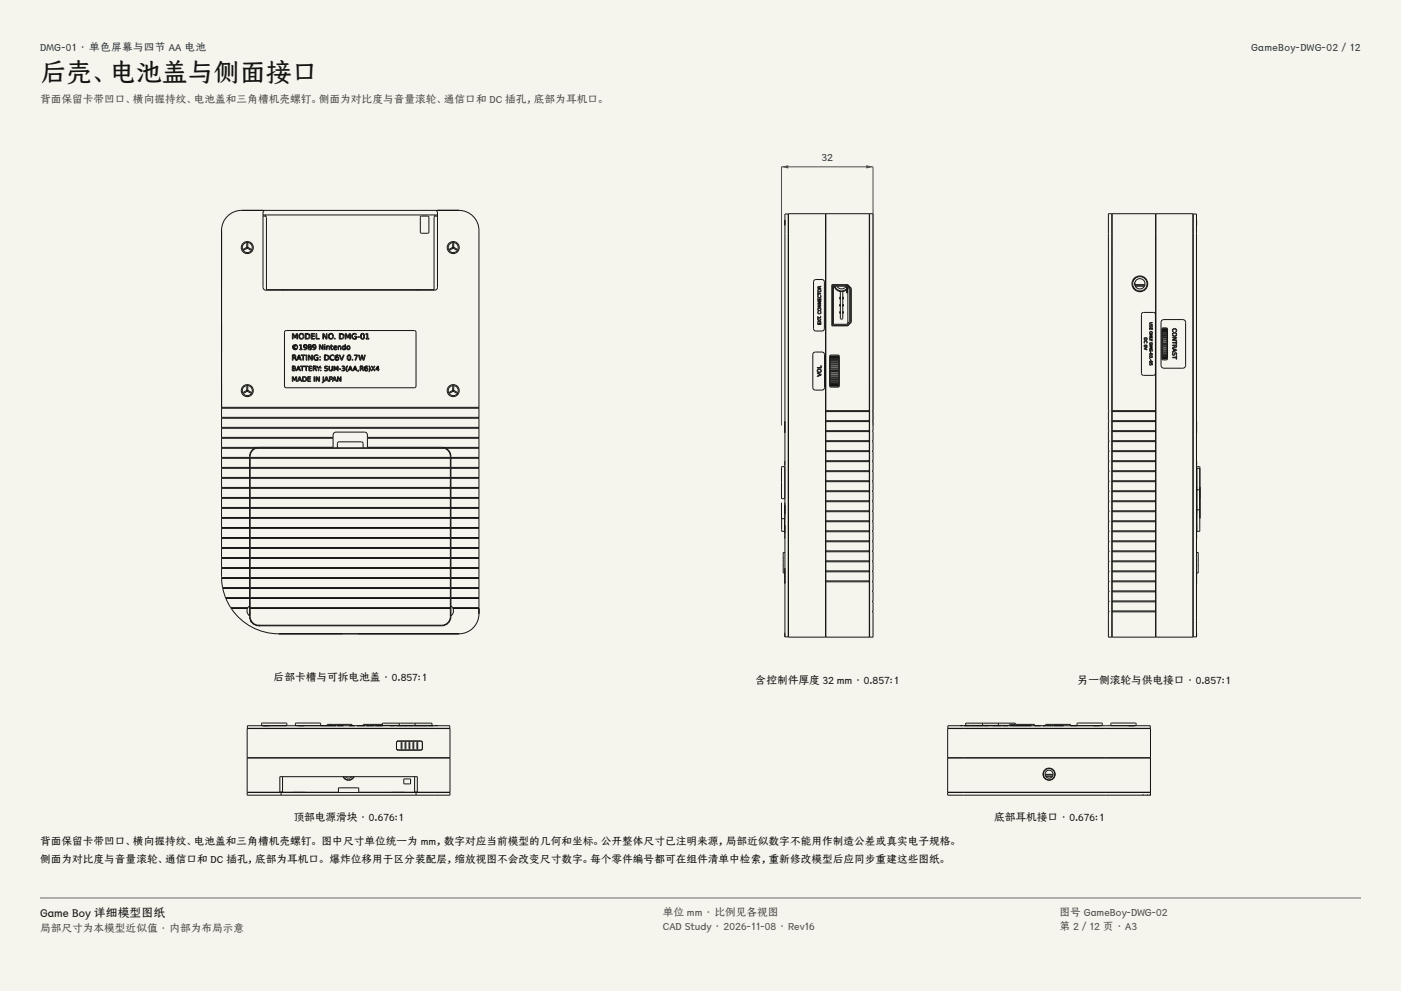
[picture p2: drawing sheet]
<svg xmlns="http://www.w3.org/2000/svg" width="420mm" height="297mm" viewBox="0 0 420 297" stroke-linecap="round" stroke-linejoin="round" font-family="sans-serif">
<g fill="#f5f4ed">
<path d="M0 0h420v297h-420z"/>
<path d="M12 12h396v275h-396z"/>
</g>
<g fill="none" stroke="#141413" stroke-width=".3">
<path d="M74 74.3v-1.4h.3v1.4M74 74.3h.3M74 74.3h.1M74.1 74l-1.2 .7 .2 .3 1.2-.7M74.1 74l.2 .3M74.1 74l-.1 .3M74.1 74l1.2 .7-.1 .3-1.2-.7M74.1 74h.1M74.3 74.3h.1M78.8 64.8h.9l.2 .4v21.8M78.8 64.4h52.4M79.3 63.1l-.5 .7v22.3a.86 .86 0 0 0 .9 .9h50.6a.86 .86 0 0 0 .9-.9v-22.3l-.5-.7"/>
<path d="M79.6 64.4v.4M126.2 64.8h2l.3 .1 .1 4.7-.2 .3h-2l-.3-.2-.1-4.6zM130.4 64.4v.4M131.2 64.8h-.9l-.2 .4v21.8M135.7 74.3v-1.4h.3v1.4M135.7 74.3h.3M135.7 74.3h.1M135.9 74l-1.2 .7 .1 .3 1.2-.7M135.9 74l.1 .3M135.9 74l-.2 .3M135.9 74l1.2 .7-.2 .3-1.2-.7M135.9 74h.1"/>
<path d="M136 74.3h.1M235.3 65.9h.1M235.3 67.5h.1M235.3 65.9v1.6M236.4 64.1h11.1v126.8h-11.1zM247.6 64.1h13v126.8h-13zM260.6 74.5h.1M260.6 75.9h.1M79.9 86.7h50.2M84.7 86.8v.2M84.9 86.8v.2M85.5 99.1h39l.2 .5v16.4l-.5 .2-38.7-.1-.2-.4v-16.1z"/>
<path d="M87.7 99.9h.3l.4 1.2 .5-1.2h.3v1.7h-.2v-1.5l-.5 1.2h-.2l-.4-1.2v1.5h-.2zM91.5 99.9a.96 .96 0 0 1 1.4 .9 .96 .96 0 0 1-1.4 .8zM93.3 99.9h1v.2h-.8v.5h.8v.2h-.8v.6h.9v.2h-1.1zM94.7 99.9h.3v1.5h.8v.2h-1.1zM96.8 99.9h.3l.7 1.5v-1.5h.2v1.7h-.3l-.7-1.4v1.4h-.2zM101.7 99.9a.96 .96 0 0 1 1.4 .9 .96 .96 0 0 1-1.4 .8zM103.5 99.9h.3l.5 1.2 .4-1.2h.3v1.7h-.2v-1.5l-.4 1.2h-.2l-.5-1.2v1.5h-.2zM125.1 86.8v.2M125.3 86.8v.2M244.1 84l.5-.2h1.9l.4 .2 .2 .5v14l-.2 .5-.4 .2h-2.2l-.4-.7v-14zM245.1 87.6l.2 .4 .8 .1h-.8l-.2 .4zM245.1 89.5l.2 .5h.2v-.5l.2 .5h.3l.1-.5v.6h-1z"/>
<path d="M245.1 90.3h1l-.8 .7 .8 .1h-1l.9-.6zM245.1 91.3h1l-.8 .6 .8 .2h-1l.9-.6zM245.1 94.9l.2 .3h.8l-.8 .1-.2 .4 .5 .3 .5-.3-.4 .4 .4 .4-.5-.3-.5 .3 .4-.4-.4-.3zM245.1 96.6l.2 .5h.2v-.4l.2 .4h.3l.1-.5v.7h-1zM245.2 85.9l.5 .1 .4-.3-.4 .5 .4 .3h-1zM245.2 93.3h.2a.38 .38 0 0 0 0 .5 .38 .38 0 0 0 .5 0 .38 .38 0 0 0 0-.5 .49 .49 0 0 1 0 .7 .49 .49 0 0 1-.7 0 .49 .49 0 0 1 0-.7zM245.2 88.5h.2a.38 .38 0 0 0 0 .6 .38 .38 0 0 0 .5 0 .38 .38 0 0 0 0-.6 .49 .49 0 0 1 0 .7 .49 .49 0 0 1-.7 0 .49 .49 0 0 1 0-.7zM245.3 86h.3v.3h-.3zM245.9 94.7l.2 .2zM249.4 85.3h4.7l1.1 1.1v10.2l-1.1 1.1h-4.7zM249.5 85.5h4.5l1 1v10l-1 1h-4.5zM249.8 85.8h4.1l.8 .8v9.7l-.8 .9h-4.1z"/>
<path d="M249.9 85.3l.1 .2M250 85.8l.8 1.1 1.2 .5M250.2 85.3v.2M250.3 85.8a2.14 2.14 0 0 0 3.5 .8M250.8 85.3v.2M250.9 85.8a1.54 1.54 0 0 0 2.7 0M251.8 89.1v.5M251.8 91.3v.4M251.8 93.4v.5M251.8 93.9h.1M251.8 93.4h.1M251.8 91.7h.1"/>
<path d="M251.8 91.3h.1M251.8 89.6h.1M251.8 89.1h.1M252 87.4l.7 .1-.2 8.1-.6-.1zM252.7 93.4l.1 .5zM252.7 91.3l.1 .4zM252.7 89.1l.1 .5zM253.8 86.9l-1.2 .5M253.8 85.3v.1M253.8 85.8v2h.3v-1.8M254.1 86.2l.1-.1v10.8M254.1 85.3v.3"/>
<path d="M254.2 86.5l-.1 .1M254.2 85.4v.3M254.2 97.3v.3M74 117.2v-1.4h.3v1.4M74 117.2h.3M74 117.2h.1M74.1 116.9l-1.2 .7 .2 .2 1.2-.6M74.1 116.9h.1M74.1 116.9l.2 .3M74.1 116.9l-.1 .3M74.1 116.9l1.2 .7-.1 .2-1.2-.6M74.3 117.2h.1"/>
<path d="M87.6 109.7h.5a.35 .35 0 0 1 .5 .2 .35 .35 0 0 1-.3 .5 .41 .41 0 0 1 .3 .5 .41 .41 0 0 1-.5 .3h-.5zM87.6 112.9h.3l.4 1 .4-1h.2v1.4h-.1v-1.2l-.4 .9h-.2l-.4-.9v1.2h-.2zM87.6 106.4h.5a.45 .45 0 0 1 .6 .3 .45 .45 0 0 1-.3 .5l.5 .8 .6-1.6h.3l.6 1.6h-.3l-.1-.4h-.7l-.2 .4h-.4l-.6-.7h-.2v.7h-.3zM87.8 110.5h.3a.27 .27 0 0 1 .3 .2 .27 .27 0 0 1-.3 .3h-.3zM87.8 109.9h.3a.23 .23 0 0 1 .3 .2 .23 .23 0 0 1-.3 .2h-.3zM87.9 106.5h.2a.29 .29 0 0 1 .3 .3 .29 .29 0 0 1-.3 .3h-.2zM88.1 103.7l.5-.1 .2 .2a.36 .36 0 0 0-.5 0 .36 .36 0 0 0 0 .5 .36 .36 0 0 0 .5 0 .45 .45 0 0 1-.7 .1 .45 .45 0 0 1 0-.7zM89.4 109.7h.2l.5 1.5h-.2l-.1-.4h-.7l-.1 .4h-.2zM89.5 109.9l.2 .7h-.5zM89.6 106.6l.3 .8h-.6zM89.7 112.9h.2l.6 1.4h-.2l-.2-.3h-.6l-.1 .3h-.2zM89.8 103.4l.5-.1v1.3h.4v.2h-.9v-.2h.3v-1.1h-.3z"/>
<path d="M89.8 113.1l.3 .7h-.5zM90 109.7h2.4v.2h-.5v1.3h-.2v-1.3h-1v1.3h-.2v-1.3h-.5zM90.2 106.4h1.4v.2h-.6v1.4h-.2v-1.4h-.6zM90.7 112.9a.83 .83 0 0 1 1.2 .7 .83 .83 0 0 1-1.2 .7zM90.9 113a.6 .6 0 0 1 .8 .6 .6 .6 0 0 1-.8 .6zM91.1 103.4a.74 .74 0 0 1 1 .6 .74 .74 0 0 1-.8 .8h-.2l.1-.2a.47 .47 0 0 0 .5 0 .47 .47 0 0 0 .1-.5 .5 .5 0 0 1-.7 0 .5 .5 0 0 1 0-.7zM91.7 100.1a.7 .7 0 0 1 1 .7 .7 .7 0 0 1-1 .6zM91.8 106.4h.2v1.6h-.2zM92.2 112.9h.9v.1h-.7v.5h.7v.1h-.7v.6h.8v.1h-1zM92.4 106.4h.3l.7 1.3v-1.3h.3v1.6h-.3l-.8-1.4v1.4h-.2zM92.5 103.4a.45 .45 0 0 1 .7-.1 .45 .45 0 0 1-.1 .7 .45 .45 0 0 1 .1 .7 .45 .45 0 0 1-.7 0 .45 .45 0 0 1 .1-.7l-.2-.2zM92.6 109.7h.9v.2h-.7v.4h.7v.2h-.7v.5h.7v.2h-.9z"/>
<path d="M93.8 103.4a.74 .74 0 0 1 .9 .6 .74 .74 0 0 1-.7 .8h-.2v-.2a.47 .47 0 0 0 .5 0 .47 .47 0 0 0 .2-.5 .5 .5 0 0 1-.7 0 .5 .5 0 0 1 0-.7zM93.8 109.7h.5a.41 .41 0 0 1 .5 .3 .41 .41 0 0 1-.3 .5l.5 .7-.8-.7h-.2v.7h-.2zM94 109.9h.3a.26 .26 0 0 1 .3 .2 .26 .26 0 0 1-.3 .3h-.3zM94.1 112.9h.2v1.4h-.2zM94.2 106.6a.68 .68 0 0 1 1.2 .1 .66 .66 0 0 0-.9 0 .66 .66 0 0 0-.2 .8 .66 .66 0 0 0 .9 .3v-.5h-.4v-.2h.6v.7a.87 .87 0 0 1-1.2 0 .87 .87 0 0 1 0-1.2zM94.7 112.9h.3l.6 1.2v-1.2h.2v1.4h-.3l-.6-1.2v1.2h-.2zM94.9 109.7l.6 .6 .6-.6-.5 .8v.7h-.2v-.7zM95.7 103.3h.3l.7 1.3v-1.3h.2v1.5h-.3l-.7-1.3v1.3h-.2zM95.8 107.7h.3v.3h-.3zM95.8 106.8h.3v.3h-.3zM96.1 110.1h.2v.3h-.2zM96.1 110.9h.2v.3h-.2z"/>
<path d="M96.8 112.9h.2v1.5l-.5 .3 .3-.3zM97.2 106.4a.92 .92 0 0 1 1.4 .8 .92 .92 0 0 1-1.4 .8zM97.3 103.7h.2v1.1h-.2zM97.3 103.2l.2 .3zM97.4 109.8h.8v.1h-.2a.3 .3 0 0 0-.4-.1 .3 .3 0 0 0-.1 .4 .56 .56 0 0 1 .7 .3 .56 .56 0 0 1-.2 .7 .56 .56 0 0 1-.7-.1l.1-.2a.33 .33 0 0 0 .5 .1 .33 .33 0 0 0-.1-.5l-.5-.3zM97.5 106.5a.67 .67 0 0 1 .9 .7 .67 .67 0 0 1-.9 .6zM97.8 112.9h.2l.5 1.4h-.2l-.1-.3h-.7l-.1 .3h-.2zM97.9 113.1l.2 .7h-.5zM97.9 103.7l.2 .1a.42 .42 0 0 1 .5-.1 .42 .42 0 0 1 .2 .4v.7h-.2v-.7a.3 .3 0 0 0-.3-.3 .3 .3 0 0 0-.2 .4v.6h-.2zM98.6 109.7h.2v.9a.37 .37 0 0 0 .3 .4 .37 .37 0 0 0 .4-.4v-.9h.2v.9a.56 .56 0 0 1-.6 .6 .56 .56 0 0 1-.5-.6zM98.7 112.9h.5a.47 .47 0 0 1 .5 .6 .47 .47 0 0 1-.8 .2v.6h-.2zM98.9 113h.3a.27 .27 0 0 1 .3 .3 .27 .27 0 0 1-.3 .3h-.3z"/>
<path d="M99.1 106.6a.62 .62 0 0 1 1.1 .1 .63 .63 0 0 0-.9 0 .63 .63 0 0 0 0 .9 .63 .63 0 0 0 .9 0 .77 .77 0 0 1-1.2 .1 .77 .77 0 0 1 .1-1.1zM99.2 103.3h.2v.4h.4l-.4 .1v.7l.4 .3-.6-.2zM100.1 109.7h.3l.3 1 .4-1h.3v1.5h-.2v-1.3l-.4 1h-.2l-.3-1v1.3h-.2zM100.1 103.8a.53 .53 0 0 1 .6-.1 .53 .53 0 0 1 .3 .6h-.9a.51 .51 0 0 0 .9 .3 .59 .59 0 0 1-.9 .1 .59 .59 0 0 1 0-.9zM100.2 112.9h.2l.6 1.4h-.2l-.2-.3h-.6l-.2 .3h-.2zM100.3 101.3h.2v.3h-.2zM100.3 103.9l.3-.1 .2 .3h-.7zM100.3 113.1l.3 .7h-.6zM100.6 106.6a.45 .45 0 0 1 .4-.3 .45 .45 0 0 1 .4 .3 .49 .49 0 0 0-.6 0 .49 .49 0 0 0-.2 .5 .56 .56 0 0 1 .9 .3 .56 .56 0 0 1-.5 .7 .56 .56 0 0 1-.6-.7zM101.2 112.9h.2l.7 1.2v-1.2h.2v1.4h-.3l-.6-1.2v1.2h-.2zM101.3 103.7l.2 .1a.42 .42 0 0 1 .5-.1 .42 .42 0 0 1 .3 .4v.7h-.2v-.7a.3 .3 0 0 0-.3-.3 .3 .3 0 0 0-.3 .4v.6h-.2zM101.7 110.5h.5v.2h-.5z"/>
<path d="M101.7 106.4h.2l.5 1.3 .5-1.3h.3l-.6 1.6h-.3zM101.9 100.1a.7 .7 0 0 1 1 .7 .7 .7 0 0 1-1 .6zM102.5 109.7h.1a.42 .42 0 0 1 .6 .1 .42 .42 0 0 1-.1 .6 .45 .45 0 0 1 .1 .7 .45 .45 0 0 1-.7-.2v.1a.35 .35 0 0 0 .6 0 .35 .35 0 0 0-.1-.5h-.3l.2-.2a.24 .24 0 0 0 .3-.2 .24 .24 0 0 0-.3-.3l-.4 .1zM102.7 103.8l.3-.2 .4 .2v-.6h.2v1.6l-.2-.2a.55 .55 0 0 1-.8 0 .55 .55 0 0 1 .1-.8zM104 109.6h.2l-.3 1.1 .3 .7-.5-.7zM104.3 106.4a.75 .75 0 0 1 .9 .8 .75 .75 0 0 1-.9 .7 1.21 1.21 0 0 1 0-1.5zM104.4 106.6a.64 .64 0 0 1 .5 .6 .64 .64 0 0 1-.5 .6l-.1-.6zM104.9 109.7h.2l.6 1.5h-.2l-.2-.4h-.6l-.1 .4h-.2zM105 109.9l.3 .7h-.5zM105.5 107.7h.3v.3h-.3zM105.6 100.1a.72 .72 0 0 1 1.2 .2 .69 .69 0 0 0-.9-.1 .69 .69 0 0 0-.1 1 .69 .69 0 0 0 .9 .2v-.5h-.4v-.2h.6v.8a.92 .92 0 0 1-1.3-.1 .92 .92 0 0 1 0-1.3zM106.2 106.4h1l-.6 1.6h-.2l.6-1.4h-.8z"/>
<path d="M106.3 109.7h.2l.6 1.5h-.2l-.1-.4h-.7l-.1 .4h-.2zM106.4 109.9l.3 .7h-.5zM107.2 100.9h.6v.2h-.6zM107.3 110.9l.2 .2-.2 .3zM107.5 106.4h.2l.3 1.3 .4-1.3h.2l.4 1.3 .3-1.3h.2l-.4 1.6h-.3l-.3-1.4-.3 1.4h-.3zM107.9 109.7h.5a.41 .41 0 0 1 .5 .3 .41 .41 0 0 1-.3 .5l.5 .7-.7-.7h-.3v.7h-.2zM108.1 109.9h.3a.26 .26 0 0 1 .3 .2 .26 .26 0 0 1-.3 .3h-.3zM108.3 100a.79 .79 0 0 1 .9 .8 .79 .79 0 0 1-.9 .8 1.27 1.27 0 0 1 0-1.6zM108.5 100.1a.67 .67 0 0 1 .5 .7 .67 .67 0 0 1-.5 .6l-.2-.6zM109.4 109.9a.41 .41 0 0 1 .4-.2 .41 .41 0 0 1 .4 .2 .47 .47 0 0 0-.5 0 .47 .47 0 0 0-.2 .5 .5 .5 0 0 1 .7 .2 .5 .5 0 0 1-.4 .7 .5 .5 0 0 1-.5-.6zM109.6 100l.7-.1v1.5h.3v.2h-.9v-.2h.3v-1.2h-.4zM110.6 109.6l.4 .8-.3 1h-.1l.2-1z"/>
<path d="M111.3 109.7l.6 .5 .5-.5-.4 .7 .5 .8-.7-.7-.6 .7 .5-.8zM113.2 109.7h.3v.9h.2l-.2 .6h-.2v-.4h-.7zM113.3 109.9v.7h-.5zM135.7 117.2v-1.4h.3v1.4M135.7 117.2h.3M135.7 117.2h.1M135.9 116.9l-1.2 .7 .1 .2 1.2-.6M135.9 116.9h.1M135.9 116.9l.1 .3M135.9 116.9l-.2 .3M135.9 116.9l1.2 .7-.2 .2-1.2-.6M136 117.2h.1"/>
<path d="M243.9 105.7l.5-.2h2a.77 .77 0 0 1 .8 .8v9.8a.77 .77 0 0 1-.8 .8h-2a.77 .77 0 0 1-.7-.8v-9.8zM245 110.1h1.1l.1-.5v.7h-1.2zM245 111.8l1.2 .4v.2l-1.2 .5v-.2l1-.4zM248.9 111.1v.3M248.9 106.8h2.6M248.9 111.8v.3M248.9 110.4v.3M248.9 110v.4M248.9 112.1v.3M248.9 109.7v.3M248.9 112.4v.3M248.9 109.3v.4"/>
<path d="M248.9 112.7v.4M248.9 109.1v.2M248.9 113.1v.3M248.9 108.7v.4M248.9 113.4v.3M248.9 108.5v.2M248.9 113.7v.2M248.9 108.2v.3M248.9 113.9v.4M248.9 108v.2M248.9 114.3v.2M248.9 107.7v.3"/>
<path d="M248.9 114.5v.2M248.9 107.5v.2M248.9 114.7v.2M248.9 107.3v.2M248.9 114.9v.2M248.9 107.2v.1M248.9 115.1v.1M248.9 107v.2M248.9 115.2v.2M248.9 106.9v.1M248.9 115.4v.1M248.9 106.8v.1"/>
<path d="M248.9 115.5v.1M248.9 115.6v.1M248.9 109.7h2.6M248.9 107.3h2.6M248.9 107.5h2.6M248.9 107.2h2.6M248.9 107.7h2.6M248.9 110.4h2.6M248.9 110.7h2.6M248.9 111.4h2.6M248.9 113.9h2.6M248.9 114.7h2.6"/>
<path d="M248.9 111.8h2.6M248.9 106.8h.1M248.9 110.7v.4M248.9 111.4v.4M248.9 112.7h.1M248.9 115.6h.1M248.9 111.1h2.6M248.9 112.1h2.6M248.9 110h2.6M248.9 112.4h2.6M248.9 112.7h2.6M248.9 109.3h2.6"/>
<path d="M248.9 113.1h2.6M248.9 109.1h2.6M248.9 113.4h2.6M248.9 108.7h2.6M248.9 113.7h2.6M248.9 108.5h2.6M248.9 108.2h2.6M248.9 114.3h2.6M248.9 108h2.6M248.9 114.5h2.6M248.9 114.9h2.6M248.9 115.1h2.6"/>
<path d="M248.9 115.2h2.6M248.9 107h2.6M248.9 115.4h2.6M248.9 106.9h2.6M248.9 115.5h2.6M248.9 115.6h2.6M248.9 106.5l2.3-.1 .4 .4v8.8l-.4 .4h-2.1l-.4-.4v-8.8zM251.5 111.1v.3M251.5 110.4v.3M251.5 111.8v.3M251.5 110v.4M251.5 112.1v.3"/>
<path d="M251.5 109.7v.3M251.5 112.4v.3M251.5 109.3v.4M251.5 112.7v.4M251.5 109.1v.2M251.5 113.1v.3M251.5 108.7v.4M251.5 113.4v.3M251.5 108.5v.2M251.5 113.7v.2M251.5 108.2v.3M251.5 113.9v.4"/>
<path d="M251.5 108v.2M251.5 114.3v.2M251.5 107.7v.3M251.5 114.5v.2M251.5 107.5v.2M251.5 114.7v.2M251.5 107.3v.2M251.5 114.9v.2M251.5 107.2v.1M251.5 115.1v.1M251.5 107v.2M251.5 115.2v.2"/>
<path d="M251.5 106.9v.1M251.5 115.4v.1M251.5 106.8v.1M251.5 115.5v.1M251.5 115.6v.1M251.5 106.8h.1M251.5 110.7v.4M251.5 111.4v.4M251.5 112.7h.1M251.5 115.6h.1M260.6 117.4h.1M260.6 118.8h.1"/>
<path d="M66.4 134.1h10.7M66.4 122.1h77.2M66.4 122.4h77.2M66.4 125.1h77.2M66.4 125.4h77.2M66.4 128.1h77.2M66.4 128.4h77.2M66.4 131.1h33.5M66.4 131.4h33.5M66.4 134.4h9.9M66.4 137.1h8.4M66.4 137.4h8.4"/>
<path d="M75 138.9l-.2 .1M75 139.2h-.2M75 137.1h60M75 137.4h60M76.3 134.4l-1.1 1-.4 1.4v48a2.74 2.74 0 0 0 2.8 2.7h54.8a2.74 2.74 0 0 0 2.8-2.7v-48l-.4-1.4-1.1-1M76.7 134.4h56.6M76.7 134.4l-1.2 .9-.5 1.5v48a2.57 2.57 0 0 0 2.6 2.6h54.8a2.57 2.57 0 0 0 2.6-2.6v-48l-.5-1.5-1.2-.9M77.1 134.1l22.8-.1v-3.6a.86 .86 0 0 1 .8-.9h8.6a.86 .86 0 0 1 .8 .9v3.6l22.8 .1M77.1 134.1l-.8 .3M101.1 134.2l.1-1.5 .5-.3h6.6l.5 .3 .1 1.5M110.1 131.1h33.5M110.1 131.4h33.5"/>
<path d="M132.9 134.1l.8 .3M132.9 134.1h10.7M133.7 134.4h9.9M135.2 137.1h8.4M135.2 137.4h8.4M234.3 139.9l.8-.1 .2 .2v9.3l-.2 .2-.8-.2zM235.3 126.3h.1M235.3 129.6h.1M235.3 128.1h.1M235.3 126.3v3.3M235.3 138.2v1.2M247.7 138.1h12.8v.3h-12.8z"/>
<path d="M247.7 135.1h12.8v.3h-12.8zM247.7 132.1h12.8v.3h-12.8zM247.7 129.1h12.8v.3h-12.8zM247.7 126.1h12.8v.3h-12.8zM247.7 123.1h12.8v.3h-12.8zM260.6 136.8h.1M260.6 133.4h.1M261.6 135.1l.1-71h-1v126.8h1l-.1-7.5M261.6 135.4v47.7M261.6 135.1v.3M66.4 140.1h8.4M66.4 140.4h8.4"/>
<path d="M66.4 143.1h8.4M66.4 143.4h8.4M66.4 146.1h8.4M66.4 146.4h8.4M66.4 149.1h8.4M66.4 149.4h8.4M66.4 152.1h8.4M66.4 152.4h8.4M66.4 155.1h8.4M66.4 155.4h8.4M66.4 158.1h8.4M66.4 158.4h8.4"/>
<path d="M74.8 148.3l.2 .1M74.8 148.1h.2M75 140.1h60M75 140.4h60M75 143.1h60M75 143.4h60M75 146.1h60M75 146.4h60M75 149.1h60M75 149.4h60M75 152.1h60M75 152.4h60"/>
<path d="M75 155.1h60M75 155.4h60M75 158.1h60M75 158.4h60M135 151.9h.2M135 145.6h.2M135 151.8h.2M135 145.8h.2M135.2 140.1h8.4M135.2 140.4h8.4M135.2 143.1h8.4M135.2 143.4h8.4"/>
<path d="M135.2 146.1h8.4M135.2 146.4h8.4M135.2 149.1h8.4M135.2 149.4h8.4M135.2 152.1h8.4M135.2 152.4h8.4M135.2 155.1h8.4M135.2 155.4h8.4M135.2 158.1h8.4M135.2 158.4h8.4M234.3 150.7v4.6l.2 .2 .8-.2v-4.6M234.3 155.4v3.8h.9v-3.8"/>
<path d="M235.3 149.1h.1M235.3 149.8h.1M235.3 150.5h.1M235.3 157.4h.1M235.3 157.4v.9M235.3 158.3h.1M235.3 158.3v1.6M235.3 153.3h.1M235.3 153.2h.1M235.3 153.9h.1M235.3 158.3v1.3M235.3 151.4v2.7"/>
<path d="M247.7 159.1h12.8v.3h-12.8zM247.7 156.1h12.8v.3h-12.8zM247.7 153.1h12.8v.3h-12.8zM247.7 150.1h12.8v.3h-12.8zM247.7 147.1h12.8v.3h-12.8zM247.7 144.1h12.8v.3h-12.8zM247.7 141.1h12.8v.3h-12.8zM66.4 170.4h8.4M66.4 161.1h8.4M66.4 161.4h8.4M66.4 164.1h8.4M66.4 164.4h8.4"/>
<path d="M66.4 167.1h8.4M66.4 167.4h8.4M66.4 170.1h8.4M66.4 173.1v-104a6 6 0 0 1 6-6h65.2a6 6 0 0 1 6 6v114.8a6 6 0 0 1-6 6h-54a17.1 17.1 0 0 1-14.3-7.5M66.4 173.1v.3M66.4 173.1h8.4M66.4 173.4l.3 2.7M66.4 173.4h8.4M66.7 176.1l.1 .3M66.7 176.1h8.1M66.8 176.4l.8 2.7M66.8 176.4h8"/>
<path d="M67.6 179.1l.1 .3M67.6 179.1h7.2M67.7 179.4l1.5 2.7M67.7 179.4h7.1M74.8 160.8h.2M75 173.1h60M75 170.4h60M75 173.4h60M75 176.1h60M75 176.4h60M75 179.1h60M75 179.4h60"/>
<path d="M75 161.1h60M75 161.4h60M75 164.1h60M75 164.4h60M75 167.1h60M75 167.4h60M75 170.1h60M135.2 173.1h8.4M135.2 170.4h8.4M135.2 173.4h8.4M135.2 176.1h8.4M135.2 176.4h8.4"/>
<path d="M135.2 179.1h8.4M135.2 179.4h8.4M135.2 161.1h8.4M135.2 161.4h8.4M135.2 164.1h8.4M135.2 164.4h8.4M135.2 167.1h8.4M135.2 167.4h8.4M135.2 170.1h8.4M235.3 173.8v17.1h1v-126.8h-1v110M235.3 174.1v.7M235.3 174.8v.1"/>
<path d="M235.3 173.1h.1M235.3 174.1h.1M235.3 174.9h.1M235.3 174h.1M235.3 173.3h.1M235.3 173.7h.1M235.3 172.5h.1M235.3 172.6h.1M235.3 172.9h.1M235.3 173h.1M235.3 170.5h.1M235.3 170.8h.1"/>
<path d="M235.3 172.2h.1M235.3 172.3h.1M235.3 170.3v3.8M235.3 165.6h-.5v6.1h.5M235.3 160.2v1.2M247.7 174.1h12.8v.3h-12.8zM247.7 171.1h12.8v.3h-12.8zM247.7 168.1h12.8v.3h-12.8zM247.7 165.1h12.8v.3h-12.8zM247.7 162.1h12.8v.3h-12.8zM69.2 182.1l.1 .3M69.2 182.1h5.1"/>
<path d="M69.3 182.4h4.9M74.2 182.4a1.8 1.8 0 0 0 .6 2.2M74.3 182.1l-.1 .3M74.8 181.6l-.5 .5M74.8 184.2l.2 .1M75 181.9l-.2 .1M75 182.4h60M75 182.1h60M75 183.8l-.2 .1M75 183.4l-.2 .1M75.2 186.2l.3 .2M77.5 187.4l.5 .1"/>
<path d="M83.6 187.4v.1M88.7 187.4v.1M98.6 187.4v.1M102.9 187.4v.1M107.1 187.4v.1M121.3 187.4v.1M126.4 187.4v.1M135 181.9l.2 .1M135 183.4l.2 .1M135 183.8l.2 .1M135.2 181.6l.5 .5M135.2 184.2l-.2 .1"/>
<path d="M135.7 182.1l.1 .3M135.7 182.1h7.9M135.8 182.4a1.8 1.8 0 0 1-.6 2.2M135.8 182.4h7.8M235.3 189.7v1.1M260.6 187.5h.1M260.6 189.6h.1M261.6 183.1v.3"/>
<circle cx="74.1" cy="74.2" r="1.81"/>
<circle cx="74.1" cy="74.2" r="1.51"/>
<circle cx="135.9" cy="74.2" r="1.81"/>
<circle cx="135.9" cy="74.2" r="1.51"/>
<circle cx="245.6" cy="87.1" r=".37"/>
<circle cx="245.6" cy="92.7" r=".37"/>
<circle cx="245.6" cy="92.7" r=".49"/>
<circle cx="245.6" cy="87.1" r=".49"/>
<circle cx="251.8" cy="89.6" r=".02"/>
<circle cx="251.8" cy="91.3" r=".02"/>
<circle cx="251.8" cy="89.1" r=".02"/>
<circle cx="251.8" cy="93.9" r=".02"/>
<circle cx="251.8" cy="91.7" r=".02"/>
<circle cx="251.8" cy="93.4" r=".02"/>
<circle cx="252.7" cy="93.4" r=".02"/>
<circle cx="252.7" cy="91.7" r=".02"/>
<circle cx="252.7" cy="89.6" r=".02"/>
<circle cx="252.7" cy="89.1" r=".02"/>
<circle cx="252.7" cy="93.9" r=".02"/>
<circle cx="252.7" cy="91.3" r=".02"/>
<circle cx="252.8" cy="93.4" r=".02"/>
<circle cx="252.8" cy="93.9" r=".02"/>
<circle cx="252.8" cy="91.7" r=".02"/>
<circle cx="252.8" cy="91.3" r=".02"/>
<circle cx="252.8" cy="89.6" r=".02"/>
<circle cx="252.8" cy="89.1" r=".02"/>
<circle cx="74.1" cy="117.1" r="1.81"/>
<circle cx="74.1" cy="117.1" r="1.51"/>
<circle cx="88.5" cy="104" r=".66"/>
<circle cx="88.5" cy="104" r=".76"/>
<circle cx="90.3" cy="100.8" r=".85"/>
<circle cx="90.3" cy="100.7" r=".64"/>
<circle cx="91.5" cy="103.8" r=".34"/>
<circle cx="92.9" cy="103.7" r=".28"/>
<circle cx="92.9" cy="104.4" r=".31"/>
<circle cx="94.2" cy="103.8" r=".34"/>
<circle cx="99.2" cy="100.8" r=".85"/>
<circle cx="99.2" cy="100.7" r=".64"/>
<circle cx="101" cy="107.4" r=".36"/>
<circle cx="103.2" cy="104.3" r=".39"/>
<circle cx="104.4" cy="104.3" r=".39"/>
<circle cx="104.4" cy="104.2" r=".58"/>
<circle cx="109.8" cy="110.7" r=".32"/>
<circle cx="135.9" cy="117.1" r="1.81"/>
<circle cx="135.9" cy="117.1" r="1.51"/>
<circle cx="245.6" cy="111.1" r=".46"/>
<circle cx="245.6" cy="111.1" r=".6"/>
</g>
<path d="M234.3 127.5v-77.5h27.4v77.5" fill="none" stroke="#504e49" stroke-width=".3"/>
<g fill="#504e49">
<path d="M234.3 50l2-.5v1z"/>
<path d="M259.7 49.5l2 .5-2 .5z"/>
</g>
<g fill="none" stroke="#141413" stroke-width=".3">
<path d="M333.3 75.9h.1M333.3 74.5h.1M333.4 64.1h13v126.8h-13zM346.5 64.1h11.1v126.8h-11.1zM357.7 64.1h1v126.8h-1zM358.7 65.9v1.6M358.7 65.9h.1M358.7 67.5h.1M339.8 83.6v.4M339.8 86.1v.4M339.8 86.1h.1M339.9 83.5v.4"/>
<path d="M339.9 86.2v.4M340.2 85.3h3M340.2 83.2v.3M340.2 84.7v.7M340.2 86.6v.3M340.2 85.5h3M340.4 85.8h2.7M341.4 87.4h.6M343.7 85.8h.3M343.8 85.5h.2M343.8 85.3h.3M344.6 98.3h.9v.5l-.1-.4h-.3v.4l-.1-.4h-.3l-.1 .4z"/>
<path d="M344.7 97.5l.2 .5a.33 .33 0 0 1 .3-.5 .33 .33 0 0 1 .2 .5l-.2-.4a.32 .32 0 0 1-.1 .4 .32 .32 0 0 1-.4 0zM344.7 96.8l.8-.1-.8 .3 .8 .3-.8-.1zM345.1 97.8h.1M346.4 94.2l-.2-.4-.4-.2h-3l-.4 .2-.2 .4v17.9l.6 .4h3l.4-.2 .2-.4M348.3 96l.6-.2h5.7a.86 .86 0 0 1 .8 .8v12.9a.86 .86 0 0 1-.8 .9h-5.7a.86 .86 0 0 1-.8-.9v-12.9zM348.3 98.5l1.3-.2 .4 .3v8.9l-.4 .4-1.1-.1-.2-.3zM348.5 98.6h.1M348.5 98.7v.1M348.5 98.8v.1M348.5 98.9v.1M348.5 99v.2M348.5 99.2v.2"/>
<path d="M348.5 99.4v.1M348.5 99.5v.3M348.5 99.8v.2M348.5 98.6v.1M348.5 99.2h.1M348.5 99.5h.1M348.5 98.6h1.3M348.5 98.8h1.3M348.5 98.7h1.3M348.5 99h1.3M348.5 98.9h1.3M348.5 99.4h1.3"/>
<path d="M348.5 99.2h1.3M348.5 99.8h1.3M348.5 99.5h1.3M349.8 98.6h.1M349.8 98.7v.1M349.8 98.8v.1M349.8 98.9v.1M349.8 99v.2M349.8 99.2v.2M349.8 99.4v.1M349.8 99.5v.3M349.8 99.8v.2"/>
<path d="M349.8 98.6v.1M349.8 99.2h.1M349.8 99.5h.1M351.6 98.6a.6 .6 0 0 1 1 0 .6 .6 0 0 1-.1 .9 .49 .49 0 0 0 0-.7 .49 .49 0 0 0-.7 0 .49 .49 0 0 0 0 .7 .48 .48 0 0 1-.2-.9zM333.3 118.8h.1M333.3 117.4h.1M343 101.2h.9a.5 .5 0 0 1-.5 .8 .5 .5 0 0 1-.4-.8zM343 104.4l.9-.3-.8 .4 .8 .4zM343.1 101.4h.7a.37 .37 0 0 1-.4 .5 .37 .37 0 0 1-.3-.5zM343.1 103.5a.46 .46 0 0 1 .6-.1 .46 .46 0 0 1 .2 .5l-.4-.4a.3 .3 0 0 1-.1 .5 .3 .3 0 0 1-.4-.1 .3 .3 0 0 1 .1-.4zM343.1 102.2a.43 .43 0 0 1 .7 0 .43 .43 0 0 1-.1 .6 .35 .35 0 0 0 0-.4 .35 .35 0 0 0-.5 0 .35 .35 0 0 0 0 .4l-.2-.2zM344.6 102.7h.9a.48 .48 0 0 1-.4 .7 .48 .48 0 0 1-.5-.7z"/>
<path d="M344.6 107.4l.2 .1zM344.6 101.2l.9 .1h-.8l-.1 .4zM344.6 101.8l.9-.3-.4 .4 .4 .3zM344.6 100.3h.9l-.7 .5 .7 .1h-.9l.7-.5zM344.6 103.6h.9l-.6 .4 .6 .4h-.9l.8-.1-.6-.2 .6-.4zM344.6 108.9h.2a.23 .23 0 0 0-.1 .3 .23 .23 0 0 0 .3 .1 .23 .23 0 0 0 0-.4h.5v.5l-.1-.4h-.2a.31 .31 0 0 1-.4 .4 .31 .31 0 0 1-.2-.5zM344.7 106.6l.2 .5 .1-.3 .3 .3 .2-.4-.1 .4-.3-.1a.25 .25 0 0 1-.3 .2 .25 .25 0 0 1-.2-.3zM344.7 102.8h.7a.35 .35 0 0 1-.3 .5 .35 .35 0 0 1-.4-.5zM344.7 106l.8 .1a.38 .38 0 0 1-.5 .4 .38 .38 0 0 1-.3-.5zM344.7 108.2l.8 .1a.38 .38 0 0 1-.5 .4 .38 .38 0 0 1-.3-.5zM344.7 106.1l.7 .1-.5 .2zM344.7 108.4l.7 .1-.5 .1z"/>
<path d="M344.7 104.7a.42 .42 0 0 1 .7-.1 .42 .42 0 0 1-.1 .7 .34 .34 0 0 0 0-.5 .34 .34 0 0 0-.4-.1 .34 .34 0 0 0-.2 .5l.4-.2v.3l-.4-.1zM344.9 107.7l.1 .3zM344.9 105.5l.1 .3zM345.2 109.1h.1M348.5 101.5v.1M348.5 107.5h1.3M348.5 107.3v.1M348.5 107.3h.1M348.5 107.1v.2M348.5 107v.1M348.5 106.8v.2M348.5 106.6v.2"/>
<path d="M348.5 106.3v.3M348.5 106.1v.2M348.5 100v.3M348.5 105.8v.3M348.5 100.3v.3M348.5 105.6v.2M348.5 100.6v.3M348.5 105.2v.4M348.5 100.9v.3M348.5 105v.2M348.5 101.2v.3M348.5 104.6v.4"/>
<path d="M348.5 101.5v.3M348.5 104.3v.3M348.5 101.8v.4M348.5 103.9v.4M348.5 102.2v.3M348.5 103.6v.3M348.5 102.9v.3M348.5 102.2h.1M348.5 102.5v.4M348.5 103.2v.4M348.5 107h.1M348.5 107.4v.1"/>
<path d="M348.5 107.4h1.3M348.5 107.3h1.3M348.5 107.1h1.3M348.5 107h1.3M348.5 106.8h1.3M348.5 106.6h1.3M348.5 106.3h1.3M348.5 100.3h1.3M348.5 100h1.3M348.5 106.1h1.3M348.5 105.8h1.3M348.5 100.9h1.3"/>
<path d="M348.5 100.6h1.3M348.5 105.6h1.3M348.5 105.2h1.3M348.5 101.5h1.3M348.5 101.2h1.3M348.5 105h1.3M348.5 104.6h1.3M348.5 102.2h1.3M348.5 101.8h1.3M348.5 104.3h1.3M348.5 103.9h1.3M348.5 102.9h1.3"/>
<path d="M348.5 102.5h1.3M348.5 103.6h1.3M348.5 103.2h1.3M349.8 101.5v.1M349.8 107.3v.1M349.8 107.3h.1M349.8 107.1v.2M349.8 107v.1M349.8 106.8v.2M349.8 106.6v.2M349.8 106.3v.3M349.8 106.1v.2"/>
<path d="M349.8 100v.3M349.8 105.8v.3M349.8 100.3v.3M349.8 105.6v.2M349.8 100.6v.3M349.8 105.2v.4M349.8 100.9v.3M349.8 105v.2M349.8 101.2v.3M349.8 104.6v.4M349.8 101.5v.3M349.8 104.3v.3"/>
<path d="M349.8 101.8v.4M349.8 103.9v.4M349.8 102.2v.3M349.8 103.6v.3M349.8 102.9v.3M349.8 102.2h.1M349.8 102.5v.4M349.8 103.2v.4M349.8 107h.1M349.8 107.4v.1M351.5 103.4h1.2v.4a.35 .35 0 0 1-.2 .4 .35 .35 0 0 1-.4-.2l-.6 .4 1.2 .4v.2l-1.2 .5 .3-.3v-.5l-.3-.2v-.3l.5-.4v-.2h-.5zM351.5 107.1h1.1l.1-.5v1.1l-.1-.5h-1.1z"/>
<path d="M351.5 101.1h1.2v.2l-1 .6h1v.1h-1.2v-.2l1-.6h-1zM351.5 102.6h1.1l.1-.4v1l-.1-.4h-1.1zM351.5 105.6h.2l-.1 .2a.26 .26 0 0 0 0 .4 .26 .26 0 0 0 .4 0 .41 .41 0 0 1 .2-.5 .41 .41 0 0 1 .6 .2 .41 .41 0 0 1-.3 .5l.1-.5a.31 .31 0 0 0-.4 0 .31 .31 0 0 0 0 .4 .46 .46 0 0 1-.7 0 .46 .46 0 0 1 0-.7zM351.9 104.7l.7 .2-.7 .3zM352.2 103.6h.4l-.1 .4h-.3zM332.4 135.1l-.1-71h1v126.8h-1l.1-7.5M332.4 135.1v.3M332.4 135.4v47.7M333.3 136.8h.1M333.3 133.4h.1M333.5 123.1h12.8v.3h-12.8zM333.5 126.1h12.8v.3h-12.8z"/>
<path d="M333.5 129.1h12.8v.3h-12.8zM333.5 132.1h12.8v.3h-12.8zM333.5 135.1h12.8v.3h-12.8zM333.5 138.1h12.8v.3h-12.8zM358.7 138.2v1.2M358.7 129.6v.1M358.7 129.7h.1M358.7 126.3v.4M358.7 126.9h.1M358.7 129.6h.1M358.7 126.8h.1M358.7 126.3h.1"/>
<path d="M333.5 141.1h12.8v.3h-12.8zM333.5 144.1h12.8v.3h-12.8zM333.5 147.1h12.8v.3h-12.8zM333.5 150.1h12.8v.3h-12.8zM333.5 153.1h12.8v.3h-12.8zM333.5 156.1h12.8v.3h-12.8zM333.5 159.1h12.8v.3h-12.8zM358.7 149.8h.1M358.7 149.1h.1M358.7 150.5h.1M358.7 157.4v.1M358.7 157.4h.1"/>
<path d="M358.7 151.6h.1M358.7 151.4h.1M358.7 154.1h.1M358.7 157.8h.1M358.7 159.9h.1M358.7 149.1v-9.1l.8-.2 .2 .2v9.3M358.7 150.5l.1 4.9M358.7 149.1v1.4M358.8 145.9l-.1 3.2M358.8 152.8v6.4h.9v-6.4M358.8 146.8v-6.4h.9v6.4M358.8 146.8v6"/>
<path d="M358.8 152.8h.9M358.8 146.8h.9M359.7 145.9v.1M359.7 146.8v6M359.7 155.3v.1M359.7 146v9.3M333.5 162.1h12.8v.3h-12.8zM333.5 165.1h12.8v.3h-12.8zM333.5 168.1h12.8v.3h-12.8zM333.5 171.1h12.8v.3h-12.8zM333.5 174.1h12.8v.3h-12.8zM333.5 177.1h12.8v.3h-12.8z"/>
<path d="M358.7 165.6h.5v6.1h-.5M358.7 160.2v1.2M358.7 174v.6M358.7 174h.1M358.7 173v1M358.7 172.9v.1M358.7 172.9h.1M358.7 174.9h.1M358.7 174.6h.1M358.7 172.7h.1M358.7 172.2h.1M358.7 172.1h.1"/>
<path d="M358.7 172h.1M332.4 183.1v.3M333.3 187.5h.1M333.3 189.6h.1M333.5 180.1h12.8v.3h-12.8zM333.5 183.1h12.8v.3h-12.8zM358.7 190.8h.1M358.7 189.7h.1M358.7 189.7v1.1M78.5 216.7h7.3l.2 .6-7.4 .2zM79 217.5h.1M80.4 217.5h.1"/>
<path d="M80.6 217.5h.1M88.6 216.7h7.4l.1 .6-7.4 .2zM89.4 217.5h.4M89.4 217.5h.1M89.8 217.5h.1M89.9 217.5h.7M91.2 217.5h.1M96.1 217.5h.1M96.5 217.5h.1M97.2 217.5h.1M97.9 217.5h.1M98.1 217.5v-.4h7.4v.4"/>
<path d="M98.3 217.5h.1M98.3 217.5h2.4M100.7 217.5h.1M101.1 217.5h.1M101.2 217.5h.8M101.2 217.5h.1M102.9 217.5h.1M104.7 217.5h.1M106.3 217.5h.1M107 217.5h.1M107.6 217.5h.1M108.2 217.5h.1"/>
<path d="M109 217.1l-.1 .4M109 217.1h.1M109 217.1h5.6M109.4 217.5h.1M109.8 217.5h.1M110.8 217.5h.1M111.2 217.5h.1M112.2 217.5h.1M112.5 217.5h.1M112.6 217.5h2.2M112.6 217.5h.1M112.9 217.5h.1"/>
<path d="M113.9 217.5h.1M114.8 217.5h.1M116.3 217.4v.1M116.9 217.5h1.5M116.9 217.5h.1M118.4 217.5h.1M118.8 217.5h.1M119.1 217.5h.8M119.1 217.5h.1M119.7 216.7h4.7M119.7 216.7h-5.1v.7h5.1M119.7 217.4h4.7"/>
<path d="M119.7 216.7v.7M119.9 217.5h.1M120 217.5h.1M120.6 217.5h.1M120.8 217.5h.1M120.8 217.5h.2M121 217.5h1.1M121 217.5h.1M121.5 217.5h.1M122.1 217.5h.1M122.4 217.5h.2M122.4 217.5h.1"/>
<path d="M122.6 217.5h.8M122.6 217.5h.1M123.4 217.5h.1M123.8 217.5h.1M123.9 217.5h.1M124.2 217.5h.1M124.4 216.7h5.1v.7h-5.1M124.4 216.7v.7M124.7 217.5h.1M125 217.5h.1M125.7 217.5h.3M125.7 217.5h.1"/>
<path d="M126 217.5h.1M126.7 217.5h.1M126.9 217.5h.1M126.9 217.5h1.2M128.1 217.5h.1M128.2 217.5h.1M128.5 217.5h.1M129.5 217.5h.1M129.9 217.5h.1M130.2 217.5h.1M131.2 217.5h-57v.8h60.6v-.8h-4.6M131.2 217.5h.1"/>
<path d="M287.8 217.5h57v.8h-60.6v-.8h4.6M287.8 217.5h.1M288.8 217.5h.1M289.1 217.5h.1M289.4 217.5h.1M290.4 217.5h.1M290.8 217.5h.1M290.9 217.5h.4M290.9 217.5h.1M291.3 217.5h.1M291.6 217.5h.5M291.6 217.5h.1"/>
<path d="M292.1 217.5h.1M292.4 217.5h.8M292.4 217.5h.1M293.2 217.5h.1M293.5 217.5h.1M293.8 217.5h.1M294 217.5h.6M294 217.5h.1M294.6 216.7h4.7M294.6 216.7h-5.1v.7h5.1M294.6 217.4h4.7M294.6 216.7v.7"/>
<path d="M294.8 217.5h.1M295.1 217.5h1.1M295.1 217.5h.1M296.4 217.5h.1M296.9 217.5h.1M297.5 217.5h.6M297.5 217.5h.1M298.1 217.5h.1M298.3 217.5h.1M298.8 217.5h1.1M298.8 217.5h.1M299.3 216.7h5.1v.4"/>
<path d="M299.3 217.4h3.4M299.3 216.7v.7M299.9 217.5h.1M300.2 217.5h.1M300.6 217.5h1.5M300.6 217.5h.1M302.1 217.5h.1M302.7 217.5v-.4h7.4v.4M302.9 217.5h.3M302.9 217.5h.1M303.2 217.5h.1M303.3 217.5h.7"/>
<path d="M303.3 217.5h.1M304 217.5h.1M304.1 217.5h.1M304.5 217.5h.1M305.3 217.5h.1M305.5 217.5h.1M306.3 217.5h.1M306.5 217.5h.1M307.3 217.5h1.1M307.3 217.5h.1M308.4 217.5h.1M308.5 217.5h.1"/>
<path d="M309 217.5h.1M309.2 217.5h.1M310.6 217.5h.1M311 217.5h.1M311.6 217.5h.1M312 217.5h.1M312.7 217.5h.1M313.5 217.5v-.4h7.4v.4M313.7 217.5h.1M313.9 217.5h.1M314 217.5h.1M314.1 217.5h.2"/>
<path d="M314.1 217.5h.1M314.3 217.5h.1M314.6 217.5h.1M314.7 217.5h.2M314.7 217.5h.1M314.9 217.5h.1M315 217.5h.1M315.2 217.5h.1M315.3 217.5h.1M315.5 217.5h.1M315.7 217.5h.1M315.9 217.5h.1"/>
<path d="M316 217.5h.1M316.2 217.5h.1M316.7 217.5h.1M317 217.5h.1M317.2 217.5h.1M317.3 217.5h.1M317.5 217.5h.3M317.5 217.5h.1M317.8 217.5h.1M318.1 217.5h.1M318.3 217.5h.1M318.7 217.5h.1"/>
<path d="M318.8 217.5h.1M321.6 217.5h.1M322 217.5h.1M322.9 217.5h.1M322.9 216.7h7.4l.1 .6-7.4 .2zM327.8 217.5h.1M328.6 217.5h.1M329.2 217.5h.4M329.6 217.5h.1M333.1 216.7h7.3l.2 .6-7.4 .2zM338.4 217.5h1.6M338.4 217.5h.1"/>
<path d="M338.5 217.5h.1M338.7 217.5h.1M339.4 217.5h.1M339.8 217.5h.1M340 217.5h.1M74.1 237.5h10.2M74.1 237.4h9.8M74.1 227.2h60.8M74.1 227.1h60.8M79.6 237.4v.1M80.7 237.4v.1M83.9 237.4h3.7"/>
<path d="M83.9 237.4v-4.6h41.2v4.6M84.3 237.5h40.4M84.3 238.3h-10.2v-20h60.8v20h-10.2M84.3 238.3h40.4M84.3 237.5v.8M84.7 232.8v4.6h-.8M87.6 237.4h4.1M87.6 237.4v.1M91.7 237.4h9.8M91.7 237.4v.1M101.5 237.5v-1.4h6v1.4M102.8 232.8a1.82 1.82 0 0 0 1.7 1.1 1.82 1.82 0 0 0 1.7-1.1"/>
<path d="M103 232.8a1.69 1.69 0 0 0 1.5 .9 1.69 1.69 0 0 0 1.5-.9M103.6 232.8a1.2 1.2 0 0 0 1.8 0M107.5 237.4h9.8M117.3 237.4h4.1M117.3 237.4v.1M118.9 222.3l.5-.2h6.7l.5 .5v1.7l-.5 .5h-6.7l-.5-.5zM120.3 222.5h.2v2l-.2-.1zM120.3 222.4v.1M121.1 233.4h2v1.5h-2zM121.4 237.4h13.5M121.4 237.4v.1M121.5 222.4l.2 .1-.1 2-.2-.1z"/>
<path d="M122.6 222.4h.2v2.1l-.2-.1zM122.8 222.4l.1 .1M123.8 222.5v2l.2-.1v-1.9M123.8 222.4v.1M123.8 222.4h.2M124 222.4v.1M124.3 232.8v4.6h.8M124.7 237.5h10.2M124.7 237.5v.8M125 222.5h.2v2l-.2-.1zM125 222.4v.1M128.3 237.4v.1"/>
<path d="M129.4 237.4v.1M284.1 237.5h47.3M284.1 237.4h47.3M284.1 227.2h60.8M284.1 227.1h60.8M289.6 237.4v.1M290.7 237.4v.1M297.6 237.4v.1M301.7 237.4v.1M311.5 237.4v.1M312.7 232.1h.1M312.7 232.3h.1"/>
<path d="M312.8 232.8h.2M313.3 232.1h2.4M313.3 232.3h2.4M313.6 232.8h1.8M316 232.8h.2M316.2 232.3h.1M316.2 232.1h.1M317.5 237.4v.1M327.3 237.4v.1M331.4 237.5h13.5M331.4 237.4h13.5M331.4 237.4v.1"/>
<path d="M338.3 237.4v.1M339.4 237.4v.1M342.6 238.3h-58.5v-20h60.8v20M342.6 238.3h.1M342.7 238.3h1.2M343.9 238.3h.1M344 238.3h.6M344.6 238.3h.1M344.7 238.3h.2M344.9 238.3h.1M344.9 237.4h.1M344.9 238.2h.1"/>
<path d="M344.9 227.2h.1"/>
<circle cx="341.7" cy="85.1" r="2.37"/>
<circle cx="341.7" cy="85.1" r="2.15"/>
<circle cx="341.7" cy="85.1" r="1.55"/>
<circle cx="345.1" cy="99.7" r=".43"/>
<circle cx="345.1" cy="99.7" r=".33"/>
<circle cx="343.3" cy="103.7" r=".2"/>
<circle cx="352.1" cy="100.2" r=".62"/>
<circle cx="352.1" cy="100.3" r=".48"/>
<circle cx="314.5" cy="232" r="1.83"/>
<circle cx="314.5" cy="232" r="1.69"/>
<circle cx="314.5" cy="232" r="1.2"/>
</g>
<path d="M12 269.3h396zM12 269h396v.3h-396z" fill-rule="evenodd" fill="#504e49"/>
<text font-size="7.8" fill="#141413" x="12" y="24.7">后壳、电池盖与侧面接口</text>
<text font-size="3.5" fill="#141413" x="12" y="274.9">Game Boy 详细模型图纸</text>
<g font-size="3.2" fill="#1b365d">
<text x="12" y="15.3">DMG-01 · 单色屏幕与四节 AA 电池</text>
<text x="375.1" y="15.3">GameBoy-DWG-02 / 12</text>
<text x="246.3" y="48.4">32</text>
</g>
<g font-size="3.2" fill="#504e49">
<text x="12" y="30.9">背面保留卡带凹口、横向握持纹、电池盖和三角槽机壳螺钉。侧面为对比度与音量滚轮、通信口和 DC 插孔，底部为耳机口。</text>
<text x="198.7" y="274.5">单位 mm · 比例见各视图</text>
<text x="317.6" y="274.5">图号 GameBoy-DWG-02</text>
<text x="12" y="279.3">局部尺寸为本模型近似值 · 内部为布局示意</text>
<text x="198.7" y="278.8">CAD Study · 2026-11-08 · Rev16</text>
<text x="317.6" y="278.8">第 2 / 12 页 · A3</text>
</g>
<g font-size="3.2" fill="#141413">
<text x="82.1" y="204">后部卡槽与可拆电池盖 · 0.857:1</text>
<text x="226.6" y="205">含控制件厚度 32 mm · 0.857:1</text>
<text x="323.1" y="205">另一侧滚轮与供电接口 · 0.857:1</text>
<text x="88" y="246">顶部电源滑块 · 0.676:1</text>
<text x="298" y="246">底部耳机接口 · 0.676:1</text>
<text x="12" y="253.3">背面保留卡带凹口、横向握持纹、电池盖和三角槽机壳螺钉。 图中尺寸单位统一为 mm，数字对应当前模型的几何和坐标。公开整体尺寸已注明来源，局部近似数字不能用作制造公差或真实电子规格。</text>
<text x="12" y="258.6">侧面为对比度与音量滚轮、通信口和 DC 插孔，底部为耳机口。 爆炸位移用于区分装配层，缩放视图不会改变尺寸数字。每个零件编号都可在组件清单中检索，重新修改模型后应同步重建这些图纸。</text>
</g>
</svg>
